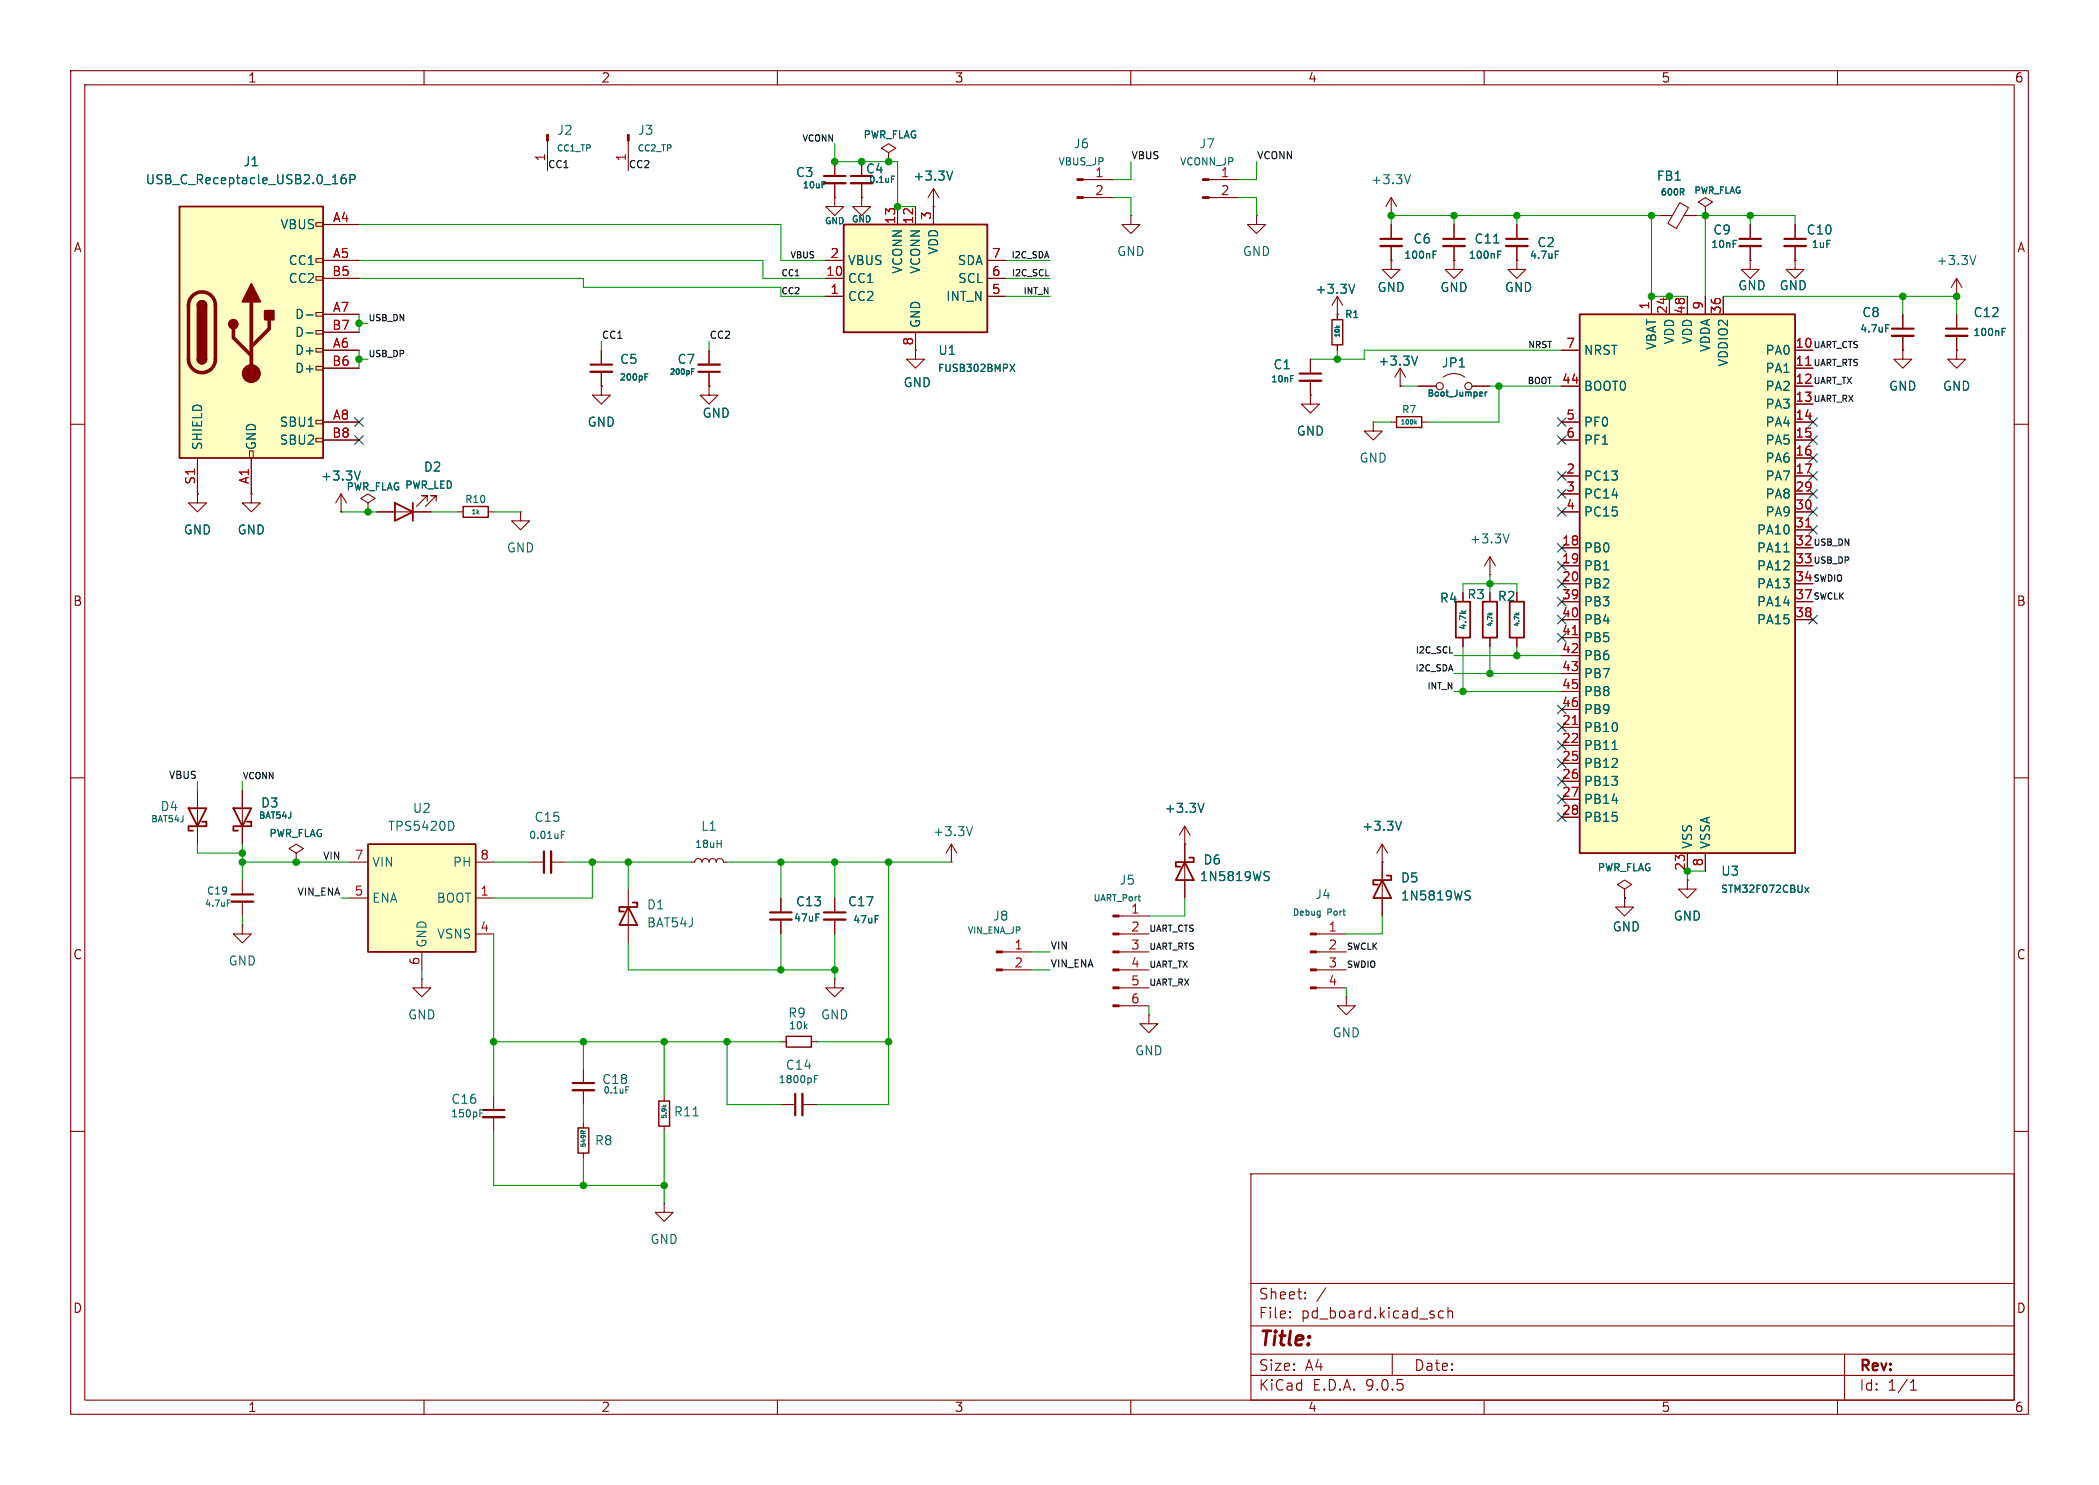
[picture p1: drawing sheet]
<svg xmlns="http://www.w3.org/2000/svg" width="297mm" height="210mm" viewBox="0 0 297 210" stroke-linecap="round" stroke-linejoin="round" font-family="sans-serif">
<g fill="none" stroke="#840000" stroke-width=".15">
<path d="M10 10h277v190h-277zM12 12h273v186h-273zM60 10v2M110 10v2M160 10v2M210 10v2M260 10v2M121.9 25.9v2M125.7 21.6l1-.6-1-.7-1 .7 1 .6v1.3M125.7 22.9h.1M132.1 29.2h.1M132.1 26.7l-.8 1.2"/>
<path d="M132.1 26.7l.7 1.2M132.1 26.7v2.5M153.3 25.4h4.2M153.3 27.9h4.2M160 30.5v1.3h1.3l-1.3 1.2-1.3-1.2h1.3M160 30.5h.1M234.9 30.5h1.7M237.7 28.7l1.2 .7-1.7 2.9-1.2-.7zM238.3 30.5h1.7M241.3 29.2l1-.6-1-.7-1 .7 1 .6v1.3M241.3 30.5h.1M247.6 36.8v1.3h1.3l-1.3 1.3-1.2-1.3h1.2"/>
<path d="M247.6 36.8h.1M247.6 31.8v2M247.6 34.8v2M254 36.8v1.3h1.3l-1.3 1.3-1.3-1.3h1.3M254 36.8h.1M254 31.8v2M254 34.8v2M276.9 39.4l-.8 1.2M276.9 39.4l.7 1.2M276.9 39.4v2.5M85.1 54.6v1.3h1.3l-1.3 1.3-1.3-1.3h1.3M85.1 54.6h.1"/>
<path d="M100.3 54.6v1.3h1.3l-1.3 1.3-1.2-1.3h1.2M100.3 54.6h.1M100.3 49.5v2.1M100.3 52.6v2M129.5 49.5v1.3h-1.2l1.2 1.3 1.3-1.3h-1.3M129.5 49.5h.1M185.4 55.9v1.3h1.3l-1.3 1.2-1.3-1.2h1.3M185.4 55.9h.1M185.4 50.8v2M185.4 53.8v2.1M196.8 59.7h.8M198.1 54.6h.1"/>
<path d="M198.1 52.1l-.7 1.2M198.1 52.1l.8 1.2M198.1 52.1v2.5M201.2 59.7h.7M269.2 49.5v1.3h1.3l-1.3 1.3-1.2-1.3h1.2M269.2 49.5h.1M269.2 44.5v2M269.2 47.5v2M276.9 49.5v1.3h1.2l-1.2 1.3-1.3-1.3h1.3M276.9 49.5h.1M276.9 41.9h.1M276.9 44.5v2"/>
<path d="M276.9 47.5v2M10 60h2M27.9 69.9v1.2h1.3l-1.3 1.3-1.2-1.3h1.2M27.9 69.9h.1M53.3 72.4h7.7M60.5 70.9v-.8h-.8h.8l-1.6 1.5M61.7 70.9v-.8h-.7h.7l-1.5 1.5M64.8 72.4h.7M69.1 72.4h.7M73.7 72.4v1.3h1.2l-1.2 1.2-1.3-1.2h1.3M73.7 72.4h.1M285 60h2"/>
<path d="M10 110h2M27.9 111.8v7.6M195.6 119.4v10.1M195.6 119.4l-.8 1.3M195.6 119.4l.7 1.3M285 110h2M88.9 125.7v7.7M97.8 121.9h.5a.51 .51 0 0 1 .5-.5 .51 .51 0 0 1 .5 .5 .51 .51 0 0 1 .5-.5 .51 .51 0 0 1 .5 .5 .51 .51 0 0 1 .5-.5 .51 .51 0 0 1 .5 .5 .51 .51 0 0 1 .6-.5 .51 .51 0 0 1 .5 .5h.5M195.6 121.9h.1M82.5 151.1v2.1M82.5 154.2v2M94 154.9v.8"/>
<path d="M94 159.3v.7M110.5 147.3h.8M114.8 147.3h.8M10 160h2M177 166h108v32h-108zM285 160h2M60 198v2M110 198v2M160 198v2M177 194.5h108M177 191.5h108M177 187.5h108"/>
<path d="M177 181.5h108M182.5 186.3h.1l-.1 .1M182.5 186.3v.1M182.5 185.5v.1M182.5 185.5h.1l-.1 .1M184.7 183.6v.1M184.7 183.6h-.1l.1 .1M184.7 182.8v.1M184.7 182.8h-.1l.1 .1M187.6 182.1l-1.3 2M197 191.5v3M204.2 185.5l-.4-.1-.3 .3v.4l.2 .2 .1 .1 .4-.1"/>
<path d="M204.9 185.5a.37 .37 0 0 1 .6 .1v.8M204.9 184.9v1.5M210 198v2M260 198v2M261 191.5v6.5M270.3 196.6h.9M270.3 195.5l.4-.4v1.5"/>
</g>
<g fill="none" stroke="#006464" stroke-width=".15">
<path d="M126.1 25.3h.3M126.1 24.9h.5M134.8 24.2l-.4 1.3M238 27.2l.3 .4M238.2 26.7l.1 .2-.1 .2M245.2 34h.5M279.6 36.1l-.4 1.3M97.9 52.5h.2M182.6 53.1h.4M200.3 59.7l.1 .3M200.4 59.6l-.2 .2M200.6 50.4l-.4 1.2"/>
<path d="M266.8 45.9h.5M283.3 46.9h.3M283.3 46.4h.5M101.5 119.3h.5M102 118.8v1M198.3 116.1l-.4 1.3M207.5 126.6l.4 .1 .1 .3-.2 .3h-.3M207.5 126l.5 .1M88.6 153.7h.4M93.8 156.3l.3 .2M94.3 156.3l-.3 .2M98.1 157.8h.7"/>
</g>
<path d="M55.9 71.1l2.5 1.3-2.5 1.3zM58.4 71.1v2.6M26.7 114.3h2.5l-1.3 2.5zM28.6 116.2h.6v.6h-2.5v.7h.6M88.9 128.3l1.3 2.5h-2.6zM89.5 127.6h.7v.7h-2.6v.6h.7M195.6 124.5l1.2 2.5h-2.5zM196.2 123.8h.6v.7h-2.5v.6h.6" fill="none" stroke="#840000" stroke-width=".25"/>
<path d="M197.6 58.9h3.6v1.6h-3.6zM65.5 71.6h3.6v1.6h-3.6zM93.2 155.7h1.5v3.6h-1.5zM111.3 146.6h3.5v1.5h-3.5z" fill="none" stroke="#840000" stroke-width=".2"/>
<path d="M120.4 24.9h3M246.1 33.8h3.1M252.5 33.8h3M98.8 52.6h3.1M183.9 52.8h3M267.7 46.5h3.1M275.3 46.5h3.1M81 153.2h3.1" fill="none" stroke="#840000" stroke-width=".3"/>
<path d="M120.4 25.9h3M246.1 34.8h3.1M252.5 34.8h3M98.8 51.6h3.1M183.9 53.8h3M267.7 47.5h3.1M275.3 47.5h3.1M81 154.2h3.1" fill="none" stroke="#840000" stroke-width=".33"/>
<g fill="#840000" stroke="#840000" stroke-width=".15">
<path d="M152.4 25.3h.9v.2h-.9z"/>
<path d="M152.4 27.8h.9v.3h-.9z"/>
</g>
<path d="M119.4 31.8h20.3v15.2h-20.3z" fill="#ffffc2"/>
<path d="M119.4 31.8h20.3v15.2h-20.3z" fill="none" stroke="#840000" stroke-width=".25"/>
<g fill="none" stroke="#840000" stroke-width=".15">
<path d="M116.8 36.8h2.6M116.8 39.4h2.6M118.1 22.9v2M118.1 25.9v2M127 29.2v2.6M129.5 29.2v2.6M132.1 29.2v2.6M139.7 36.8h2.5M139.7 39.4h2.5M116.8 41.9h2.6M129.5 47v2.5M139.7 41.9h2.5"/>
<path d="M35.6 69.9v1.2h1.2l-1.2 1.3-1.3-1.3h1.3M35.6 69.9h.1M48.3 72.4h.1M48.3 69.9l-.8 1.2M48.3 69.9l.7 1.2M48.3 69.9v2.5M210.8 78.7l-.7 1.3M210.8 78.7l.8 1.3M210.8 78.7v2.6M210.8 81.3h.1"/>
</g>
<path d="M116.3 25.7h.4M142.9 51.5l.7 1M143.6 51.5l-.7 1M51 66.6l-.4 1.3M213.5 75.5l-.4 1.3" fill="none" stroke="#006464" stroke-width=".15"/>
<path d="M116.6 24.9h3" fill="none" stroke="#840000" stroke-width=".3"/>
<path d="M116.6 25.9h3" fill="none" stroke="#840000" stroke-width=".33"/>
<path d="M25.4 29.2h20.3v35.6h-20.3z" fill="#ffffc2"/>
<g fill="none" stroke="#840000" stroke-width=".15">
<path d="M88.9 19.9v4.2M44.7 31.5h1v.5h-1zM44.7 36.6h1v.5h-1zM44.7 39.1h1v.5h-1zM45.7 31.8h5.1M45.7 36.8h5.1M45.7 39.4h5.1M44.7 44.2h1v.5h-1zM44.7 46.7h1v.5h-1zM44.7 49.3h1v.5h-1zM44.7 51.8h1v.5h-1zM44.7 59.4h1v.5h-1z"/>
<path d="M45.7 44.5h5.1M45.7 47h5.1M45.7 49.5h5.1M45.7 52.1h5.1M45.7 59.7h5.1M27.9 64.8v5.1M35.3 63.8h.5v1h-.5zM35.6 64.8v5.1M44.7 62h1v.5h-1zM45.7 62.2h5.1"/>
</g>
<path d="M25.4 29.2h20.3v35.6h-20.3zM27.9 43.2a.64 .64 0 0 1 .7-.7 .64 .64 0 0 1 .6 .7M27.9 50.8a.64 .64 0 0 0 .7 .6 .64 .64 0 0 0 .6-.6" fill="none" stroke="#840000" stroke-width=".25"/>
<path d="M27.2 41.8a1.9 1.9 0 0 1 2.1-.4 1.9 1.9 0 0 1 1.2 1.8v7.6a1.91 1.91 0 0 1-1.9 1.9 1.91 1.91 0 0 1-1.9-1.9v-7.6a1.9 1.9 0 0 1 .5-1.4zM33 46.5v1.3l2.6 2.5M35.6 42.7v10.1M38.1 45.2v1.3l-2.5 2.5" fill="none" stroke="#840000" stroke-width=".51"/>
<g fill="#840000" stroke="#840000" stroke-width=".25">
<path d="M27.9 43.2h1.3v7.6h-1.3z"/>
<path d="M28.1 42.7a.64 .64 0 0 1 .7-.1 .64 .64 0 0 1 .4 .6h-1.3z"/>
<path d="M27.9 50.8h1.3a.64 .64 0 0 1-.6 .6 .64 .64 0 0 1-.7-.6z"/>
<path d="M35.6 40.1l1.2 2.6h-2.5z"/>
<path d="M37.5 43.9h1.2v1.3h-1.2z"/>
<circle cx="33" cy="45.8" r=".63"/>
</g>
<g fill="#840000" stroke="#840000" stroke-width=".15">
<path d="M88.8 19.1h.2v.8h-.2z"/>
<circle cx="35.6" cy="52.8" r="1.27"/>
</g>
<path d="M48.9 24.7a.5 .5 0 0 0-.6 .6v.4l.1 .2 .3 .1 .2-.1 .1-.5-.1-.1-.4-.1-.2 .2M49.5 25.4l.6-.1 .2-.2-.1-.3-.2-.1h-.5v1.3M43.3 44.5h1M43.3 47.1h1" fill="none" stroke="#006464" stroke-width=".15"/>
<path d="M223.5 44.5h30.5v76.2h-30.5z" fill="#ffffc2"/>
<path d="M223.5 44.5h30.5v76.2h-30.5zM206 85.1h2v5.1h-2zM209.8 85.1h2v5.1h-2zM213.6 85.1h2v5.1h-2zM33 114.3h2.6l-1.3 2.5zM34.9 116.2h.7v.6h-2.6v.7h.7M167.6 121.9l1.3 2.6h-2.5zM168.3 121.3h.6v.6h-2.5v.7h.6" fill="none" stroke="#840000" stroke-width=".25"/>
<g fill="none" stroke="#840000" stroke-width=".15">
<path d="M77.5 19.9v4.2M118.1 27.9v1.3h1.3l-1.3 1.3-1.3-1.3h1.3M118.1 27.9h.1M121.9 27.9v1.3h1.3l-1.3 1.3-1.3-1.3h1.3M121.9 27.9h.1M171 25.4h4.3M171 27.9h4.3M177.8 30.5v1.3h1.3l-1.3 1.2-1.3-1.2h1.3M177.8 30.5h.1M196.8 30.5h.1M196.8 36.8v1.3h1.3l-1.3 1.3-1.2-1.3h1.2M196.8 36.8h.1"/>
<path d="M196.8 27.9l-.7 1.3M196.8 27.9l.8 1.3M196.8 27.9v2.6M196.8 31.8v2M196.8 34.8v2M205.7 36.8v1.3h1.3l-1.3 1.3-1.2-1.3h1.2M205.7 36.8h.1M205.7 31.8v2M205.7 34.8v2M214.6 36.8v1.3h1.3l-1.3 1.3-1.2-1.3h1.2M214.6 36.8h.1M214.6 31.8v2"/>
<path d="M214.6 34.8v2M85.1 49.5v2.1M85.1 52.6v2M189.2 44.5h.1M189.2 41.9l-.7 1.3M189.2 41.9l.8 1.3M189.2 41.9v3.3M189.2 48.8v.7M194.3 59.7v1.3h1.3l-1.3 1.2-1.3-1.2h1.3M194.3 59.7h.1M200.7 54.6h2.5M204.2 53.3a2.54 2.54 0 0 1 3.1 0"/>
<path d="M208.3 54.6h2.5M221 49.5h2.5M221 54.6h2.5M221 59.7h2.5M233.7 41.9v2.6M236.2 41.9v2.6M238.8 41.9v2.6M241.3 41.9v2.6M243.8 41.9v2.6M254 49.5h2.5M254 54.6h2.5M254 59.7h2.5"/>
<path d="M254 52.1h2.5M254 57.2h2.5M52.1 71.1l1-.6-1-.6-1 .6 1 .6v1.3M52.1 72.4h.1M221 62.2h2.5M221 67.3h2.5M221 69.9h2.5M221 72.4h2.5M221 77.5h2.5M254 62.2h2.5M254 67.3h2.5M254 69.9h2.5"/>
<path d="M254 72.4h2.5M254 77.5h2.5M254 64.8h2.5M254 74.9h2.5M207 83.8v1.3M207 90.2v1.2M210.8 83.8v1.3M210.8 90.2v1.2M214.6 90.2v1.2M221 80h2.5M221 82.6h2.5M221 85.1h2.5"/>
<path d="M221 87.6h2.5M221 90.2h2.5M221 92.7h2.5M221 95.3h2.5M221 97.8h2.5M254 80h2.5M254 82.6h2.5M254 85.1h2.5M254 87.6h2.5M34.3 111.8v7.6M134.6 119.4l-.7 1.3M134.6 119.4l.8 1.3"/>
<path d="M134.6 119.4v2.5M167.6 119.4h.1M167.6 116.8l-.7 1.3M167.6 116.8l.8 1.3M167.6 116.8v10.2M221 100.3h2.5M221 102.9h2.5M221 105.4h2.5M221 108h2.5M221 110.5h2.5M221 113h2.5M221 115.6h2.5"/>
<path d="M34.3 130.8v1.3h1.3l-1.3 1.3-1.3-1.3h1.3M34.3 130.8h.1M34.3 124.5v2M34.3 127.5v2M59.7 138.4v1.3h1.3l-1.3 1.3-1.3-1.3h1.3M59.7 138.4h.1M74.9 121.9h2.1M78 121.9h2M110.5 127v2M110.5 130v2.1M118.1 138.4v1.3h1.3l-1.3 1.3-1.3-1.3h1.3M118.1 138.4h.1"/>
<path d="M118.1 127v2M118.1 130v2.1M134.6 121.9h.1M141.8 134.6h4.2M141.8 137.2h4.2M158.3 134.6h4.3M158.3 137.2h4.3M158.3 132.1h4.3M158.3 139.7h4.3M158.3 129.5h4.3M186.3 134.6h4.2M186.3 137.2h4.2"/>
<path d="M186.3 132.1h4.2M186.3 139.7h4.2M229.9 125.7l1-.6-1-.6-1 .6 1 .6v1.3M229.9 127h.1M229.9 127v1.3h1.2l-1.2 1.2-1.3-1.2h1.3M238.8 124.5v1.2h1.2l-1.2 1.3-1.3-1.3h1.3M238.8 124.5h.1M238.8 120.7v2.5M241.3 120.7v2.5M82.5 158.8v.7M110.5 156.2h2M113.5 156.2h2.1"/>
<path d="M158.3 142.2h4.3M162.6 143.5v1.3h1.2l-1.2 1.3-1.3-1.3h1.3M162.6 143.5h.1M190.5 141v1.2h1.3l-1.3 1.3-1.3-1.3h1.3M190.5 141h.1M82.5 163.1v.7M94 170.2v1.3h1.2l-1.2 1.2-1.3-1.2h1.3M94 170.2h.1"/>
<circle cx="203.7" cy="54.6" r=".51"/>
<circle cx="207.8" cy="54.6" r=".51"/>
</g>
<path d="M255.5 51.7h.7M255.5 74.5h.7M222.5 89.8h.7M222.5 102.5h.7" fill="none" stroke="#a90000" stroke-width=".15"/>
<g fill="none" stroke="#006464" stroke-width=".15">
<path d="M199.6 24.7l-.5 1.3M202.8 36h.3M202.8 35.5h.5M211.4 34.4h.7M211.9 36h.4M211.9 35.5h.5M220.1 35.5h.5M91.3 53.3h.3M91.3 52.9h.4M189.1 46.1l.2 .2M189.5 46.1l-.2 .2M191.7 40.2l-.4 1.3"/>
<path d="M209.6 55.4l.2 .2-.5 .1M209.7 56h-.1M210.1 55.4v.6M210.4 55.4l-.3 .2M252.4 78h.7M206.8 86.4l.4 .3M207.4 86.4l-.3 .2M210.7 86.7l.2 .2M211.1 86.7l-.2 .2M214.5 86.7l.2 .2M214.9 86.7l-.2 .2M79.4 118h.4"/>
<path d="M79.4 117.6h.5M137.6 116.9l-.4 1.3M170.4 113.6l-.5 1.3M228.1 106h.7M32.2 127.7h.3M32.2 127.3h.4M115.5 129.2h.4M123.8 129.5h.5M161 126.8h.4M161.3 127.4h.1M179.1 123.9l.4 .1 .1 .3-.3 .2h-.3M179.1 123.3h.5"/>
<path d="M255.4 125.5l.5 .7M255.9 125.5l-.5 .7M82.8 159.9l-.3 .2M115.2 152.6h.4M115.2 152.1h.5M82.2 160l.1-.1 .2 .1"/>
</g>
<g fill="#840000" stroke="#840000" stroke-width=".15">
<path d="M170.2 25.3h.8v.2h-.8z"/>
<path d="M170.2 27.8h.8v.3h-.8z"/>
<path d="M77.3 19.1h.3v.8h-.3z"/>
<path d="M141 134.5h.8v.2h-.8z"/>
<path d="M141 137h.8v.3h-.8z"/>
<path d="M185.4 132h.9v.2h-.9z"/>
<path d="M185.4 134.5h.9v.2h-.9z"/>
<path d="M185.4 137h.9v.3h-.9z"/>
<path d="M185.4 139.6h.9v.2h-.9z"/>
<path d="M157.5 129.4h.8v.3h-.8z"/>
<path d="M157.5 132h.8v.2h-.8z"/>
<path d="M157.5 134.5h.8v.2h-.8z"/>
<path d="M157.5 137h.8v.3h-.8z"/>
<path d="M157.5 139.6h.8v.2h-.8z"/>
<path d="M157.5 142.1h.8v.3h-.8z"/>
</g>
<path d="M195.3 33.8h3.1M204.2 33.8h3.1M213.1 33.8h3.1M83.6 51.6h3M32.8 126.5h3M77 120.4v3M109 129h3M116.6 129h3M112.5 154.7v3" fill="none" stroke="#840000" stroke-width=".3"/>
<path d="M195.3 34.8h3.1M204.2 34.8h3.1M213.1 34.8h3.1M83.6 52.6h3M32.8 127.5h3M78 120.4v3M109 130h3M116.6 130h3M113.5 154.7v3" fill="none" stroke="#840000" stroke-width=".33"/>
<path d="M188.5 45.2h1.5v3.6h-1.5zM81.8 159.5h1.5v3.6h-1.5z" fill="none" stroke="#840000" stroke-width=".2"/>
<path d="M52.1 119.4h15.2v15.2h-15.2z" fill="#ffffc2"/>
<path d="M52.1 119.4h15.2v15.2h-15.2z" fill="none" stroke="#840000" stroke-width=".25"/>
<g fill="none" stroke="#840000" stroke-width=".15">
<path d="M45.7 31.8h5.1M45.7 36.8h5.1M45.7 39.4h5.1M116.8 36.8h2.6M116.8 39.4h2.6M118.1 27.9h.1M118.1 22.9v2M118.1 25.9v2M121.9 27.9h.1M121.9 25.9v2M125.7 22.9h.1M127 29.2v2.6"/>
<path d="M129.5 29.2v2.6M132.1 29.2h.1M132.1 29.2v2.6M139.7 36.8h2.5M139.7 39.4h2.5M196.8 36.8h.1M196.8 31.8v2M196.8 34.8v2M205.7 36.8h.1M205.7 31.8v2M205.7 34.8v2M214.6 36.8h.1"/>
<path d="M214.6 31.8v2M214.6 34.8v2M234.9 30.5h1.3M238.8 30.5h1.2M241.3 30.5h.1M247.6 36.8h.1M247.6 31.8v2M247.6 34.8v2M254 36.8h.1M254 31.8v2M254 34.8v2M45.7 49.5h5.1"/>
<path d="M45.7 59.7h5.1M45.7 52.1h5.1M45.7 44.5h5.1M45.7 47h5.1M85.1 54.6h.1M85.1 49.5v2.1M85.1 52.6v2M100.3 54.6h.1M100.3 49.5v2.1M100.3 52.6v2M116.8 41.9h2.6M129.5 49.5h.1"/>
<path d="M129.5 47v2.5M139.7 41.9h2.5M185.4 55.9h.1M185.4 50.8v2M185.4 53.8v2.1M189.2 44.5h.1M189.2 44.5v.7M189.2 48.8v.7M198.1 54.6h.1M200.7 54.6h2.5M208.3 54.6h2.5M221 49.5h2.5"/>
<path d="M221 54.6h2.5M221 59.7h2.5M233.7 41.9v2.6M236.2 41.9v2.6M238.8 41.9v2.6M241.3 41.9v2.6M243.8 41.9v2.6M254 49.5h2.5M254 54.6h2.5M254 59.7h2.5M254 52.1h2.5M254 57.2h2.5"/>
<path d="M269.2 49.5h.1M269.2 44.5v2M269.2 47.5v2M276.9 49.5h.1M276.9 44.5v2M276.9 47.5v2M27.9 69.9h.1M27.9 64.8v5.1M35.6 69.9h.1M35.6 64.8v5.1M45.7 62.2h5.1M48.3 72.4h.1"/>
<path d="M52.1 72.4h.1M53.3 72.4h2.6M58.4 72.4h2.6M221 62.2h2.5M221 67.3h2.5M221 69.9h2.5M221 72.4h2.5M221 77.5h2.5M254 62.2h2.5M254 67.3h2.5M254 69.9h2.5M254 72.4h2.5"/>
<path d="M254 77.5h2.5M254 64.8h2.5M254 74.9h2.5M207 83.8v1.3M207 90.2v1.2M210.8 83.8v1.3M210.8 90.2v1.2M214.6 90.2v1.2M221 80h2.5M221 82.6h2.5M221 85.1h2.5M221 87.6h2.5"/>
<path d="M221 90.2h2.5M221 92.7h2.5M221 95.3h2.5M221 97.8h2.5M254 80h2.5M254 82.6h2.5M254 85.1h2.5M254 87.6h2.5M34.3 111.8v2.5M34.3 116.8v2.6M167.6 119.4h.1M167.6 119.4v2.5"/>
<path d="M221 100.3h2.5M221 102.9h2.5M221 105.4h2.5M221 108h2.5M221 110.5h2.5M221 113h2.5M221 115.6h2.5M41.9 120.7l1-.7-1-.6-1 .6 1 .7v1.2M41.9 121.9h.1M49.5 121.9h2.6M49.5 127h2.6M59.7 134.6v2.6"/>
<path d="M67.3 121.9h2.5M67.3 127h2.5M67.3 132.1h2.5M110.5 127v2M110.5 130v2.1M118.1 127v2M118.1 130v2.1M167.6 124.5v2.5M195.6 121.9h.1M195.6 121.9v2.6M195.6 127v2.5M229.9 127h.1"/>
<path d="M238.8 124.5h.1M238.8 120.7v2.5M241.3 120.7v2.5M69.8 154.9v2.1M69.8 158v2"/>
</g>
<g fill="none" stroke="#006464" stroke-width=".15">
<path d="M48.9 24.7a.5 .5 0 0 0-.6 .6v.4l.1 .2 .3 .1 .2-.1 .1-.5-.1-.1-.4-.1-.2 .2M49.5 25.4l.6-.1 .2-.2-.1-.3-.2-.1h-.5v1.3M116.3 25.7h.4M126.1 25.3h.3M126.1 24.9h.5M134.8 24.2l-.4 1.3M202.8 35.5h.5M202.8 36h.3M211.4 34.4h.7M211.9 35.5h.5M211.9 36h.4M220.1 35.5h.5"/>
<path d="M238 27.2l.3 .4M238.2 26.7l.1 .2-.1 .2M245.2 34h.5M43.3 44.5h1M43.3 47.1h1M91.3 53.3h.3M91.3 52.9h.4M97.9 52.5h.2M142.9 51.5l.7 1M143.6 51.5l-.7 1M182.6 53.1h.4M189.1 46.1l.2 .2"/>
<path d="M189.5 46.1l-.2 .2M191.7 40.2l-.4 1.3M200.6 50.4l-.4 1.2M209.6 55.4l.2 .2-.5 .1M209.7 56h-.1M210.1 55.4v.6M210.4 55.4l-.3 .2M266.8 45.9h.5M283.3 46.9h.3M283.3 46.4h.5M51 66.6l-.4 1.3M252.4 78h.7"/>
<path d="M206.8 86.4l.4 .3M207.4 86.4l-.3 .2M210.7 86.7l.2 .2M211.1 86.7l-.2 .2M214.5 86.7l.2 .2M214.9 86.7l-.2 .2M64 116.2l.2 .5v.4l-.2 .3M170.4 113.6l-.5 1.3M198.3 116.1l-.4 1.3M228.1 106h.7M115.5 129.2h.4M123.8 129.5h.5"/>
<path d="M179.1 123.9l.4 .1 .1 .3-.3 .2h-.3M179.1 123.3h.5M207.5 126.6l.4 .1 .1 .3-.2 .3h-.3M207.5 126l.5 .1M255.4 125.5l.5 .7M255.9 125.5l-.5 .7M67.9 157.4h.3M67.9 156.9h.5"/>
</g>
<path d="M68.3 157h3.1" fill="none" stroke="#840000" stroke-width=".3"/>
<path d="M68.3 158h3.1" fill="none" stroke="#840000" stroke-width=".33"/>
<g fill="none" stroke="#009600" stroke-width=".15">
<path d="M50.8 39.4h31.7v1.2h28M50.8 36.8h57.1v2.6h8.9M50.8 31.8h59.7v5h6.3M118.1 20.3v2.6h8.9v6.3h2.5M142.2 39.4h6.4M142.2 36.8h6.4M157.5 27.9h2.5v2.6M160 22.9v2.5h-2.5M175.3 27.9h2.5v2.6M177.8 22.9v2.5h-2.5M205.7 30.5v1.3M214.6 30.5v1.3"/>
<path d="M233.7 30.5v11.4h5.1M234.9 30.5h-38.1v1.3M240 30.5h14v1.3M241.3 30.5v11.4M247.6 30.5v1.3M50.8 50.8h1.3M50.8 44.5v2.5M50.8 49.5v2.6M50.8 45.7h1.3M85.1 48.3v1.2M100.3 48.3v1.2M110.5 41.9h6.3"/>
<path d="M142.2 41.9h6.4M189.2 49.5v1.3M194.3 59.7h2.5M198.1 54.6h2.6M210.8 54.6h10.2M212.1 54.6v5.1h-10.2M221 49.5h-28v1.3h-7.6M243.8 41.9h33.1v2.6M269.2 41.9v2.6M48.3 72.4h5M61 72.4h3.8M69.8 72.4h3.9"/>
<path d="M205.7 97.8h15.3M205.7 95.3h15.3M205.7 92.7h15.3M207 83.8v-1.2h7.6v1.2M207 91.4v6.4M210.8 81.3v2.5M210.8 91.4v3.9M214.6 91.4v1.3M27.9 110.5v1.3M27.9 119.4v1.3h6.4M34.3 110.5v1.3M34.3 119.4v5.1"/>
<path d="M34.3 121.9h15.2M34.3 129.5v1.3M48.3 127h1.2M59.7 137.2v1.2M69.8 121.9h5.1M69.8 132.1v22.8M80 121.9h17.8M83.8 121.9v5.1h-14M88.9 121.9v3.8M88.9 133.4v3.8h29.2M102.9 121.9h31.7M110.5 121.9v5.1"/>
<path d="M110.5 132.1v5.1M118.1 121.9v5.1M118.1 132.1v6.3M125.7 121.9v34.3h-10.1M146 137.2h2.6M146 134.6h2.6M167.6 127v2.5h-5M190.5 139.7v1.3M195.6 129.5v2.6h-5.1M241.3 123.2h-2.5v1.3M69.8 147.3h40.7M82.5 147.3v3.8"/>
<path d="M82.5 156.2v2.6M94 147.3v7.6M102.9 147.3v8.9h7.6M115.6 147.3h10.1M162.6 142.2v1.3M69.8 160v7.6h24.2M82.5 163.8v3.8M94 160v10.2"/>
</g>
<g fill="none" stroke="#000084" stroke-width=".15">
<path d="M50.2 59.1l1.2 1.2M51.4 59.1l-1.2 1.2M220.4 59.1l1.2 1.2M221.6 59.1l-1.2 1.2M255.9 59.1l1.2 1.2M257.1 59.1l-1.2 1.2M50.2 61.6l1.2 1.2M51.4 61.6l-1.2 1.2M220.4 69.2l1.2 1.3M220.4 79.4l1.2 1.2M220.4 61.6l1.2 1.2M220.4 66.7l1.2 1.2"/>
<path d="M220.4 76.9l1.2 1.2M220.4 71.8l1.2 1.2M221.6 69.2l-1.2 1.3M221.6 79.4l-1.2 1.2M221.6 61.6l-1.2 1.2M221.6 66.7l-1.2 1.2M221.6 76.9l-1.2 1.2M221.6 71.8l-1.2 1.2M255.9 61.6l1.2 1.2M255.9 74.3l1.2 1.2M255.9 64.2l1.2 1.2M255.9 69.2l1.2 1.3"/>
<path d="M255.9 66.7l1.2 1.2M255.9 71.8l1.2 1.2M257.1 61.6l-1.2 1.2M257.1 74.3l-1.2 1.2M257.1 64.2l-1.2 1.2M257.1 69.2l-1.2 1.3M257.1 66.7l-1.2 1.2M257.1 71.8l-1.2 1.2M220.4 84.5l1.2 1.2M220.4 81.9l1.2 1.3M220.4 99.7l1.2 1.2M220.4 87l1.2 1.2"/>
<path d="M220.4 89.6l1.2 1.2M221.6 84.5l-1.2 1.2M221.6 81.9l-1.2 1.3M221.6 99.7l-1.2 1.2M221.6 87l-1.2 1.2M221.6 89.6l-1.2 1.2M255.9 87l1.2 1.2M257.1 87l-1.2 1.2M220.4 109.9l1.2 1.2M220.4 107.3l1.2 1.3M220.4 115l1.2 1.2M220.4 102.3l1.2 1.2"/>
<path d="M220.4 112.4l1.2 1.2M220.4 104.8l1.2 1.2M221.6 109.9l-1.2 1.2M221.6 104.8l-1.2 1.2M221.6 102.3l-1.2 1.2M221.6 107.3l-1.2 1.3M221.6 115l-1.2 1.2M221.6 112.4l-1.2 1.2"/>
</g>
<path d="M255.5 51.7h.7M255.5 74.5h.7M222.5 89.8h.7M222.5 102.5h.7" fill="none" stroke="#a90000" stroke-width=".15"/>
<g fill="#009600" stroke="#009600" stroke-width=".15">
<circle cx="241.3" cy="30.5" r=".46"/>
<circle cx="247.6" cy="30.5" r=".46"/>
<circle cx="269.2" cy="41.9" r=".46"/>
<circle cx="236.2" cy="41.9" r=".46"/>
<circle cx="276.9" cy="41.9" r=".46"/>
<circle cx="210.8" cy="82.6" r=".46"/>
<circle cx="214.6" cy="92.7" r=".46"/>
<circle cx="238.8" cy="123.2" r=".46"/>
<circle cx="233.7" cy="30.5" r=".46"/>
<circle cx="233.7" cy="41.9" r=".46"/>
<circle cx="214.6" cy="30.5" r=".46"/>
<circle cx="212.1" cy="54.6" r=".46"/>
<circle cx="210.8" cy="95.3" r=".46"/>
<circle cx="207" cy="97.8" r=".46"/>
<circle cx="196.8" cy="30.5" r=".46"/>
<circle cx="205.7" cy="30.5" r=".46"/>
<circle cx="189.2" cy="50.8" r=".46"/>
<circle cx="88.9" cy="121.9" r=".46"/>
<circle cx="83.8" cy="121.9" r=".46"/>
<circle cx="82.5" cy="167.6" r=".46"/>
<circle cx="94" cy="167.6" r=".46"/>
<circle cx="94" cy="147.3" r=".46"/>
<circle cx="102.9" cy="147.3" r=".46"/>
<circle cx="110.5" cy="121.9" r=".46"/>
<circle cx="110.5" cy="137.2" r=".46"/>
<circle cx="50.8" cy="45.7" r=".46"/>
<circle cx="52.1" cy="72.4" r=".46"/>
<circle cx="50.8" cy="50.8" r=".46"/>
<circle cx="34.3" cy="121.9" r=".46"/>
<circle cx="34.3" cy="120.7" r=".46"/>
<circle cx="82.5" cy="147.3" r=".46"/>
<circle cx="69.8" cy="147.3" r=".46"/>
<circle cx="41.9" cy="121.9" r=".46"/>
<circle cx="125.7" cy="22.9" r=".46"/>
<circle cx="121.9" cy="22.9" r=".46"/>
<circle cx="127" cy="29.2" r=".46"/>
<circle cx="118.1" cy="22.9" r=".46"/>
<circle cx="125.7" cy="147.3" r=".46"/>
<circle cx="125.7" cy="121.9" r=".46"/>
<circle cx="118.1" cy="137.2" r=".46"/>
<circle cx="118.1" cy="121.9" r=".46"/>
</g>
<text font-size="2.8" fill="#840000" x="178" y="190.9">Title:</text>
<g font-size="2.1" fill="#840000">
<text x="178" y="184">Sheet:</text>
<text x="178" y="186.7">File:</text>
<text x="184.1" y="186.7">pd_board.kicad_sch</text>
<text x="178" y="196.9">KiCad</text>
<text x="178" y="194.1">Size:</text>
<text x="184.7" y="194.1">A4</text>
<text x="185.7" y="196.9">E.D.A.</text>
<text x="193.3" y="196.9">9.0.5</text>
<text x="200" y="194.1">Date:</text>
<text x="263" y="194.3">Rev:</text>
<text x="263" y="196.9">Id:</text>
<text x="267.1" y="196.9">1/1</text>
</g>
<g font-size="1.8" fill="#840000">
<text x="35" y="11.9">1</text>
<text x="85" y="11.9">2</text>
<text x="135" y="11.9">3</text>
<text x="185" y="11.9">4</text>
<text x="235" y="11.9">5</text>
<text x="285" y="11.9">6</text>
<text x="122.4" y="24.7">C4</text>
<text x="10.3" y="35.9">A</text>
<text x="285.3" y="35.9">A</text>
<text x="10.3" y="85.9">B</text>
<text x="211.8" y="85.2">R2</text>
<text x="285.3" y="85.9">B</text>
<text x="10.3" y="135.9">C</text>
<text x="285.3" y="135.9">C</text>
<text x="10.3" y="185.9">D</text>
<text x="285.3" y="185.9">D</text>
<text x="35" y="199.9">1</text>
<text x="85" y="199.9">2</text>
<text x="135" y="199.9">3</text>
<text x="185" y="199.9">4</text>
<text x="235" y="199.9">5</text>
<text x="285" y="199.9">6</text>
</g>
<g font-size="1.8" fill="#006464">
<text x="34.4" y="23.7">J1</text>
<text x="78.7" y="19.3">J2</text>
<text x="90.2" y="19.3">J3</text>
<text x="151.8" y="21.2">J6</text>
<text x="169.6" y="21.2">J7</text>
<text x="20.5" y="26.3">USB_C_Receptacle_USB2.0_16P</text>
<text x="112.5" y="25.2">C3</text>
<text x="129.1" y="25.8">+3.3V</text>
<text x="154.9" y="25.1">1</text>
<text x="172.6" y="25.1">1</text>
<text x="193.9" y="26.3">+3.3V</text>
<text x="234.3" y="25.8">FB1</text>
<text x="39.6" y="32.6">VBUS</text>
<text x="199.9" y="34.6">C6</text>
<text x="208.5" y="34.6">C11</text>
<text x="217.4" y="35.2">C2</text>
<text x="242.3" y="33.4">C9</text>
<text x="255.5" y="33.4">C10</text>
<text x="40.8" y="37.7">CC1</text>
<text x="40.8" y="40.2">CC2</text>
<text x="119.9" y="37.7">VBUS</text>
<text x="119.9" y="40.2">CC1</text>
<text x="127.9" y="38.8" transform="rotate(-90 127.9 38.8)">VCONN</text>
<text x="130.4" y="38.8" transform="rotate(-90 130.4 38.8)">VCONN</text>
<text x="132.9" y="36.1" transform="rotate(-90 132.9 36.1)">VDD</text>
<text x="135.4" y="37.7">SDA</text>
<text x="135.5" y="40.2">SCL</text>
<text x="158" y="36.4">GND</text>
<text x="175.8" y="36.4">GND</text>
<text x="186" y="41.8">+3.3V</text>
<text x="194.8" y="41.5">GND</text>
<text x="203.7" y="41.5">GND</text>
<text x="212.8" y="41.5">GND</text>
<text x="245.9" y="41.2">GND</text>
<text x="251.7" y="41.2">GND</text>
<text x="273.9" y="37.7">+3.3V</text>
<text x="41.7" y="45.3">D-</text>
<text x="41.7" y="47.9">D-</text>
<text x="119.9" y="42.8">CC2</text>
<text x="130.4" y="46.5" transform="rotate(-90 130.4 46.5)">GND</text>
<text x="133.8" y="42.8">INT_N</text>
<text x="263.4" y="45.1">C8</text>
<text x="279.2" y="45.1">C12</text>
<text x="41.7" y="50.4">D+</text>
<text x="41.7" y="52.9">D+</text>
<text x="87.6" y="51.7">C5</text>
<text x="95.8" y="51.7">C7</text>
<text x="132.7" y="50.4">U1</text>
<text x="180.1" y="52.4">C1</text>
<text x="194.9" y="51.9">+3.3V</text>
<text x="203.9" y="52.2">JP1</text>
<text x="224" y="50.4">NRST</text>
<text x="234.5" y="49.6" transform="rotate(-90 234.5 49.6)">VBAT</text>
<text x="237.1" y="48.8" transform="rotate(-90 237.1 48.8)">VDD</text>
<text x="239.6" y="48.8" transform="rotate(-90 239.6 48.8)">VDD</text>
<text x="242.2" y="49.9" transform="rotate(-90 242.2 49.9)">VDDA</text>
<text x="244.7" y="51.9" transform="rotate(-90 244.7 51.9)">VDDIO2</text>
<text x="249.7" y="50.4">PA0</text>
<text x="249.7" y="52.9">PA1</text>
<text x="99.3" y="59.3">GND</text>
<text x="127.8" y="55">GND</text>
<text x="224" y="55.5">BOOT0</text>
<text x="249.7" y="55.5">PA2</text>
<text x="249.7" y="58">PA3</text>
<text x="267.2" y="55.5">GND</text>
<text x="274.8" y="55.5">GND</text>
<text x="28.8" y="63.8" transform="rotate(-90 28.8 63.8)">SHIELD</text>
<text x="36.4" y="63.8" transform="rotate(-90 36.4 63.8)">GND</text>
<text x="39.5" y="60.6">SBU1</text>
<text x="39.5" y="63.1">SBU2</text>
<text x="83.1" y="60.6">GND</text>
<text x="183.4" y="61.8">GND</text>
<text x="192.3" y="65.6">GND</text>
<text x="224" y="60.6">PF0</text>
<text x="224" y="63.1">PF1</text>
<text x="249.7" y="60.6">PA4</text>
<text x="249.7" y="63.1">PA5</text>
<text x="249.7" y="65.6">PA6</text>
<text x="45.3" y="68.2">+3.3V</text>
<text x="59.9" y="66.9">D2</text>
<text x="224" y="68.2">PC13</text>
<text x="224" y="70.7">PC14</text>
<text x="249.7" y="68.2">PA7</text>
<text x="249.7" y="70.7">PA8</text>
<text x="25.9" y="75.8">GND</text>
<text x="33.5" y="75.8">GND</text>
<text x="207.9" y="77.1">+3.3V</text>
<text x="224" y="73.3">PC15</text>
<text x="248.5" y="75.8">PA10</text>
<text x="249.7" y="73.3">PA9</text>
<text x="71.6" y="78.3">GND</text>
<text x="224" y="78.3">PB0</text>
<text x="224" y="80.9">PB1</text>
<text x="224" y="83.4">PB2</text>
<text x="248.5" y="78.3">PA11</text>
<text x="248.5" y="80.9">PA12</text>
<text x="248.5" y="83.4">PA13</text>
<text x="203.6" y="85.4">R4</text>
<text x="207.5" y="84.9">R3</text>
<text x="224" y="86">PB3</text>
<text x="224" y="88.5">PB4</text>
<text x="248.5" y="86">PA14</text>
<text x="248.5" y="88.5">PA15</text>
<text x="224" y="91">PB5</text>
<text x="224" y="93.6">PB6</text>
<text x="224" y="96.1">PB7</text>
<text x="224" y="98.7">PB8</text>
<text x="224" y="101.2">PB9</text>
<text x="224" y="103.7">PB10</text>
<text x="224" y="106.3">PB11</text>
<text x="224" y="108.8">PB12</text>
<text x="224" y="111.4">PB13</text>
<text x="224" y="113.9">PB14</text>
<text x="22.6" y="114.9">D4</text>
<text x="36.8" y="114.4">D3</text>
<text x="54.8" y="117.7">TPS5420D</text>
<text x="58.3" y="115.2">U2</text>
<text x="75.5" y="116.4">C15</text>
<text x="99.1" y="117.7">L1</text>
<text x="131.9" y="118.5">+3.3V</text>
<text x="164.7" y="115.2">+3.3V</text>
<text x="192.6" y="117.7">+3.3V</text>
<text x="224" y="116.4">PB15</text>
<text x="52.6" y="122.8">VIN</text>
<text x="64" y="122.8">PH</text>
<text x="158.3" y="125.3">J5</text>
<text x="169.7" y="124.8">1N5819WS</text>
<text x="170.2" y="122.5">D6</text>
<text x="198.1" y="125">D5</text>
<text x="239.6" y="120.1" transform="rotate(-90 239.6 120.1)">VSS</text>
<text x="242.2" y="120.1" transform="rotate(-90 242.2 120.1)">VSSA</text>
<text x="243.5" y="124.1">U3</text>
<text x="52.6" y="127.9">ENA</text>
<text x="61.7" y="127.9">BOOT</text>
<text x="91.4" y="128.8">D1</text>
<text x="91.4" y="131.4">BAT54J</text>
<text x="112.5" y="128.4">C13</text>
<text x="119.9" y="128.4">C17</text>
<text x="140.4" y="130.4">J8</text>
<text x="186" y="127.4">J4</text>
<text x="198.1" y="127.5">1N5819WS</text>
<text x="228.1" y="131.9">GND</text>
<text x="236.7" y="130.4">GND</text>
<text x="32.3" y="136.8">GND</text>
<text x="60.6" y="134.1" transform="rotate(-90 60.6 134.1)">GND</text>
<text x="61.8" y="132.9">VSNS</text>
<text x="57.7" y="144.4">GND</text>
<text x="111.4" y="144.1">R9</text>
<text x="116.1" y="144.4">GND</text>
<text x="160.5" y="149.5">GND</text>
<text x="188.5" y="146.9">GND</text>
<text x="85.1" y="153.5">C18</text>
<text x="111.1" y="151.5">C14</text>
<text x="63.8" y="156.3">C16</text>
<text x="95.3" y="158.1">R11</text>
<text x="84.1" y="162.2">R8</text>
<text x="91.9" y="176.1">GND</text>
</g>
<g font-size="1.8" fill="#0f0f0f">
<text x="77.2" y="22.9" transform="rotate(-90 77.2 22.9)">1</text>
<text x="88.6" y="22.9" transform="rotate(-90 88.6 22.9)">1</text>
</g>
<g font-size="1.8" fill="#a90000">
<text x="154.9" y="27.7">2</text>
<text x="172.6" y="27.7">2</text>
<text x="47" y="31.5">A4</text>
<text x="126.7" y="31.8" transform="rotate(-90 126.7 31.8)">13</text>
<text x="129.3" y="31.8" transform="rotate(-90 129.3 31.8)">12</text>
<text x="131.8" y="31.2" transform="rotate(-90 131.8 31.2)">3</text>
<text x="46.9" y="39.1">B5</text>
<text x="47" y="36.6">A5</text>
<text x="116.8" y="39.1">10</text>
<text x="117.4" y="36.6">2</text>
<text x="117.4" y="41.7">1</text>
<text x="140.3" y="36.6">7</text>
<text x="140.3" y="39.1">6</text>
<text x="140.3" y="41.7">5</text>
<text x="46.9" y="46.7">B7</text>
<text x="47" y="44.2">A7</text>
<text x="233.4" y="43.9" transform="rotate(-90 233.4 43.9)">1</text>
<text x="236" y="44.5" transform="rotate(-90 236 44.5)">24</text>
<text x="238.5" y="44.5" transform="rotate(-90 238.5 44.5)">48</text>
<text x="241" y="43.9" transform="rotate(-90 241 43.9)">9</text>
<text x="243.6" y="44.5" transform="rotate(-90 243.6 44.5)">36</text>
<text x="46.9" y="51.8">B6</text>
<text x="47" y="49.3">A6</text>
<text x="129.3" y="49" transform="rotate(-90 129.3 49)">8</text>
<text x="221.5" y="49.3">7</text>
<text x="254" y="49.3">10</text>
<text x="254" y="51.8">11</text>
<text x="47" y="59.4">A8</text>
<text x="220.9" y="54.4">44</text>
<text x="221.5" y="59.4">5</text>
<text x="254" y="54.4">12</text>
<text x="254" y="56.9">13</text>
<text x="254" y="59.4">14</text>
<text x="46.9" y="62">B8</text>
<text x="221.5" y="62">6</text>
<text x="254" y="62">15</text>
<text x="254" y="64.5">16</text>
<text x="27.7" y="68.6" transform="rotate(-90 27.7 68.6)">S1</text>
<text x="35.3" y="68.6" transform="rotate(-90 35.3 68.6)">A1</text>
<text x="221.5" y="67.1">2</text>
<text x="221.5" y="69.6">3</text>
<text x="254" y="67.1">17</text>
<text x="254" y="69.6">29</text>
<text x="220.9" y="77.2">18</text>
<text x="221.5" y="72.1">4</text>
<text x="254" y="72.1">30</text>
<text x="254" y="74.7">31</text>
<text x="254" y="77.2">32</text>
<text x="220.9" y="79.8">19</text>
<text x="220.9" y="82.3">20</text>
<text x="254" y="79.8">33</text>
<text x="254" y="82.3">34</text>
<text x="220.9" y="84.8">39</text>
<text x="220.9" y="87.4">40</text>
<text x="220.9" y="89.9">41</text>
<text x="254" y="84.8">37</text>
<text x="254" y="87.4">38</text>
<text x="220.9" y="92.5">42</text>
<text x="220.9" y="95">43</text>
<text x="220.9" y="97.5">45</text>
<text x="220.9" y="100.1">46</text>
<text x="220.9" y="102.6">21</text>
<text x="220.9" y="105.2">22</text>
<text x="220.9" y="107.7">25</text>
<text x="220.9" y="110.2">26</text>
<text x="220.9" y="112.8">27</text>
<text x="220.9" y="115.3">28</text>
<text x="50.1" y="121.7">7</text>
<text x="67.9" y="121.7">8</text>
<text x="238.5" y="123.2" transform="rotate(-90 238.5 123.2)">23</text>
<text x="241" y="122.6" transform="rotate(-90 241 122.6)">8</text>
<text x="50.1" y="126.7">5</text>
<text x="67.9" y="126.7">1</text>
<text x="67.9" y="131.8">4</text>
<text x="159.9" y="129.3">1</text>
<text x="159.9" y="131.8">2</text>
<text x="187.9" y="131.8">1</text>
<text x="59.4" y="136.6" transform="rotate(-90 59.4 136.6)">6</text>
<text x="143.4" y="134.4">1</text>
<text x="143.4" y="136.9">2</text>
<text x="159.9" y="134.4">3</text>
<text x="159.9" y="136.9">4</text>
<text x="187.9" y="134.4">2</text>
<text x="187.9" y="136.9">3</text>
<text x="159.9" y="139.4">5</text>
<text x="159.9" y="142">6</text>
<text x="187.9" y="139.4">4</text>
</g>
<g font-size="1.4" fill="#0f0f0f">
<text x="77.5" y="23.9">CC1</text>
<text x="88.9" y="23.9">CC2</text>
<text x="160" y="22.6">VBUS</text>
<text x="177.8" y="22.6">VCONN</text>
<text x="85.1" y="48">CC1</text>
<text x="100.3" y="48">CC2</text>
<text x="23.8" y="110.2">VBUS</text>
<text x="45.6" y="121.6">VIN</text>
<text x="42" y="126.7">VIN_ENA</text>
<text x="148.6" y="134.3">VIN</text>
<text x="148.6" y="136.9">VIN_ENA</text>
</g>
<g font-size="1.4" fill="#006464">
<text x="122.1" y="19.8">PWR_FLAG</text>
<text x="149.7" y="23.6">VBUS_JP</text>
<text x="166.9" y="23.6">VCONN_JP</text>
<text x="242" y="35.3">10nF</text>
<text x="256.2" y="35.3">1uF</text>
<text x="198.6" y="36.8">100nF</text>
<text x="207.7" y="36.8">100nF</text>
<text x="216.4" y="36.8">4.7uF</text>
<text x="190.2" y="45.2">R1</text>
<text x="263.1" y="47.2">4.7uF</text>
<text x="279.1" y="47.7">100nF</text>
<text x="132.6" y="52.8">FUSB302BMPX</text>
<text x="198.3" y="58.6">R7</text>
<text x="48.9" y="69.6">PWR_FLAG PWR_LED</text>
<text x="65.7" y="71.3">R10</text>
<text x="38" y="118.6">PWR_FLAG</text>
<text x="74.8" y="118.8">0.01uF</text>
<text x="98.2" y="120.1">18uH</text>
<text x="226" y="123.4">PWR_FLAG</text>
<text x="29.2" y="126.7">C19</text>
<text x="112.2" y="130.5">47uF</text>
<text x="120.6" y="130.8">47uF</text>
<text x="243.4" y="126.5">STM32F072CBUx</text>
<text x="111.5" y="145.8">10k</text>
<text x="110.1" y="153.4">1800pF</text>
<text x="63.7" y="158.2">150pF</text>
</g>
<g font-size="1.2" fill="#006464">
<text x="78.7" y="21.6">CC1_TP</text>
<text x="90.1" y="21.6">CC2_TP</text>
<text x="113.5" y="26.8">10uF</text>
<text x="122.9" y="26.1">0.1uF</text>
<text x="234.9" y="27.9">600R</text>
<text x="239.6" y="27.6">PWR_FLAG</text>
<text x="116.6" y="31.9">GND</text>
<text x="120.4" y="31.7">GND</text>
<text x="87.6" y="54">200pF</text>
<text x="179.8" y="54.3">10nF</text>
<text x="201.9" y="56.3">Boot_Jumper</text>
<text x="207.7" y="89.2" transform="rotate(-90 207.7 89.2)">4.7k</text>
<text x="21.3" y="116.5">BAT54J</text>
<text x="36.5" y="116">BAT54J</text>
<text x="28.9" y="128.4">4.7uF</text>
<text x="154.6" y="127.7">UART_Port</text>
<text x="182.8" y="129.7">Debug</text>
<text x="187.8" y="129.7">Port</text>
<text x="136.8" y="132.2">VIN_ENA_JP</text>
<text x="85.3" y="154.9">0.1uF</text>
</g>
<g font-size="1.2" fill="#0f0f0f">
<text x="113.4" y="20.1">VCONN</text>
<text x="110.5" y="39.1">CC1</text>
<text x="111.8" y="36.6">VBUS</text>
<text x="143" y="36.6">I2C_SDA</text>
<text x="143" y="39.1">I2C_SCL</text>
<text x="144.7" y="41.7">INT_N</text>
<text x="52.1" y="45.5">USB_DN</text>
<text x="52.1" y="50.6">USB_DP</text>
<text x="216.1" y="49.3">NRST</text>
<text x="256.5" y="49.3">UART_CTS</text>
<text x="256.5" y="51.8">UART_RTS</text>
<text x="216" y="54.4">BOOT</text>
<text x="256.5" y="56.9">UART_RX</text>
<text x="256.5" y="54.4">UART_TX</text>
<text x="256.5" y="77.2">USB_DN</text>
<text x="256.5" y="79.8">USB_DP</text>
<text x="256.5" y="82.3">SWDIO</text>
<text x="256.5" y="84.8">SWCLK</text>
<text x="200.1" y="95">I2C_SDA</text>
<text x="200.2" y="92.5">I2C_SCL</text>
<text x="201.8" y="97.5">INT_N</text>
<text x="34.3" y="110.2">VCONN</text>
<text x="162.6" y="131.8">UART_CTS</text>
<text x="162.6" y="136.9">UART_TX</text>
<text x="162.6" y="134.4">UART_RTS</text>
<text x="190.5" y="136.9">SWDIO</text>
<text x="190.5" y="134.4">SWCLK</text>
<text x="162.6" y="139.5">UART_RX</text>
</g>
<text font-size="1.2" fill="#009600" x="110.5" y="41.7">CC2</text>
<text font-size="1.1" fill="#006464" x="94.7" y="53.2">200pF</text>
<g font-size=".9" fill="#006464">
<text x="189.8" y="47.9" transform="rotate(-90 189.8 47.9)">10k</text>
<text x="198.1" y="60.2">100k</text>
<text x="66.6" y="72.9">1k</text>
<text x="211.4" y="88.8" transform="rotate(-90 211.4 88.8)">4.7k</text>
<text x="215.2" y="88.8" transform="rotate(-90 215.2 88.8)">4.7k</text>
<text x="94.5" y="158.4" transform="rotate(-90 94.5 158.4)">5.9k</text>
<text x="83.1" y="162.4" transform="rotate(-90 83.1 162.4)">549R</text>
</g>
</svg>
